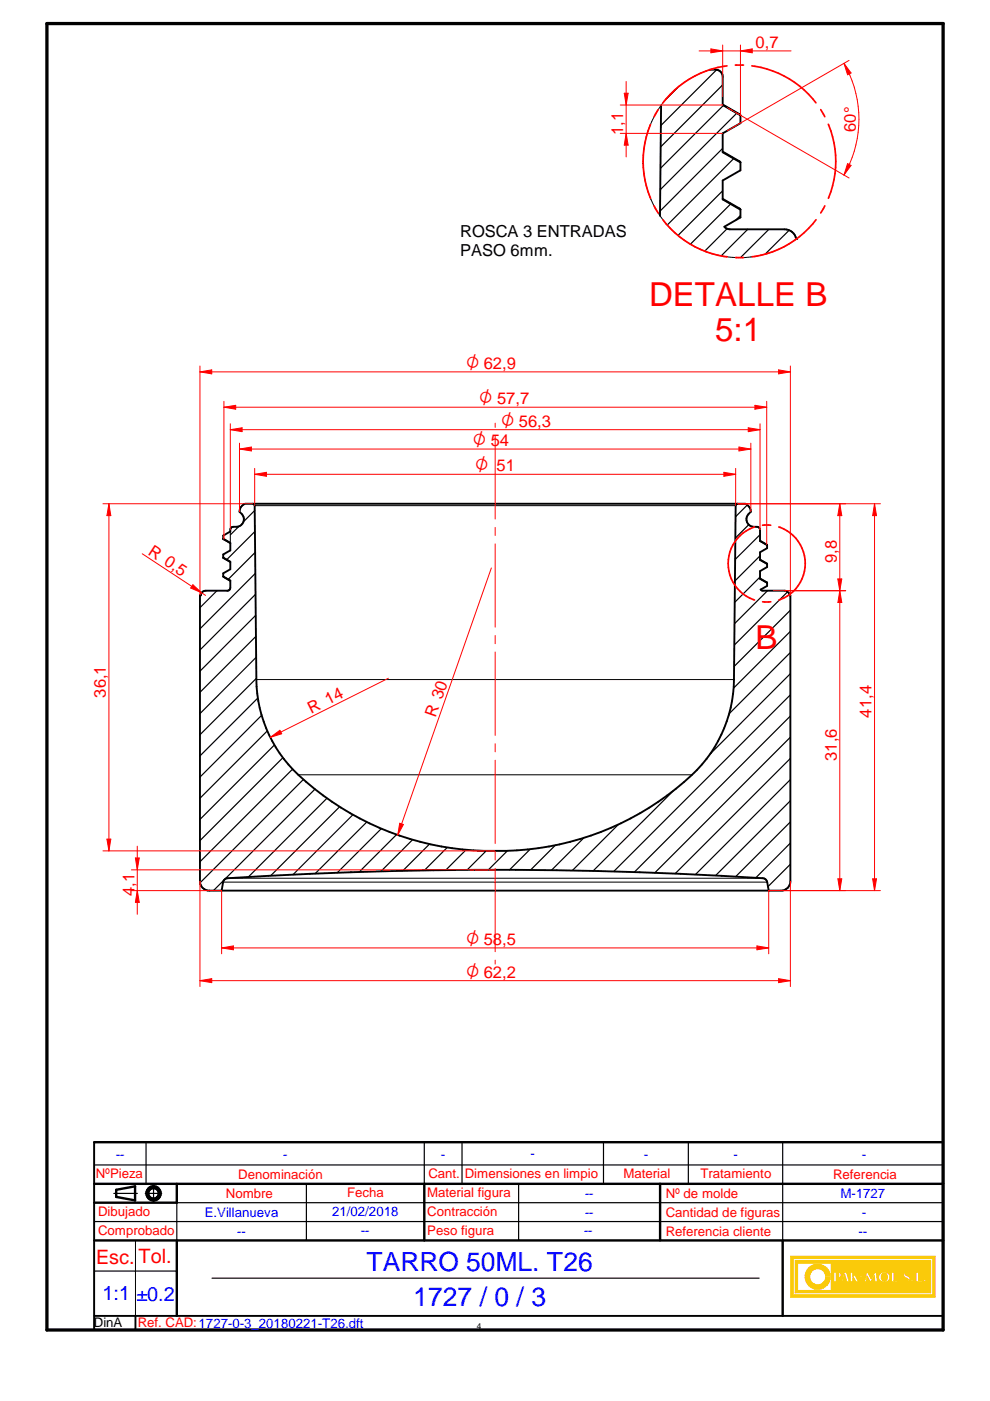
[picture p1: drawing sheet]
<svg xmlns="http://www.w3.org/2000/svg" width="210mm" height="297mm" viewBox="0 0 210 297" stroke-linecap="round" stroke-linejoin="round" font-family="sans-serif">
<path d="M9.9 5h190.1v277h-190.1z" fill="none" stroke="#000" stroke-width=".7"/>
<g fill="none" stroke="#000" stroke-width=".51">
<path d="M20 255h17.5M20 251h180M24.6 252.3v1.5M28.6 251.5v3M140 251v12M20 263h180M165.9 263v16"/>
<circle cx="32.5" cy="253" r="1.13"/>
<circle cx="32.6" cy="253" r="1.5"/>
</g>
<path d="M20 242.2v39.8h180v-39.8M20 279h180M28.7 279v3" fill="none" stroke="#000" stroke-width=".4"/>
<g fill="none" stroke="#000" stroke-width=".25">
<path d="M20 247h180M20 259h180M24.1 253h5M30.8 253h3.5M31 242.2v8.8M32.6 251.3v3.5M37.5 255v8M65 251v12M98 242.2v8.8M110 251v12M128 242.2v8.8M145.9 242.2v8.8"/>
<path d="M165.9 242.2v20.8M20 269.5h17.5M45 271h116"/>
</g>
<g fill="#faca0a">
<path d="M167.7 266.4v8.6h30.5v-8.6zM168.1 266.8h29.7v7.8h-29.7z" fill-rule="evenodd"/>
<path d="M168.6 267.3v6.8h28.7v-6.8zM193.1 271.5a.3 .3 0 0 1 .6 0 .3 .3 0 0 1-.6 0zM194.2 269.7h.6v1.8h.8v.3h-1.4zM195.8 271.5a.3 .3 0 0 1 .6 0 .3 .3 0 0 1-.6 0zM169.1 267.8h7.2v5.8h-7.2zM176.7 269.7h1.1a.61 .61 0 0 1 .6 .8 .61 .61 0 0 1-.8 .4h-.3v.9h-.6zM179 269.7h.5l.6 2.1h-.6l-.1-.5h-.6l-.2 .5h-.2zM180.3 269.7h.5v.9l.7-.9h.3l-.5 .7 .8 1.4h-.7l-.5-.9-.1 .9h-.5zM182.2 270.6h.7v.2h-.7zM183.7 269.7h.3l.7 1.4 .8-1.4h.3l.3 2.1h-.7v-1.3l-.7 1.3h-.2l-.7-1.2-.1 1.2h-.4zM186.6 270a1.17 1.17 0 0 1 1.8 0 1.17 1.17 0 0 1-.3 1.7 1.16 1.16 0 0 1-1.5-.2 1.16 1.16 0 0 1 0-1.5zM189 269.7h.6v1.8h.8v.3h-1.4zM191.6 270a.72 .72 0 0 1 .8-.3 .72 .72 0 0 1 .5 .6l-.2 .1a.36 .36 0 0 0-.3-.5 .36 .36 0 0 0-.4 .3l.3 .2a.73 .73 0 0 1 .7 .9 .73 .73 0 0 1-1.1 .4l-.3-.1-.1-.4 .3-.2a.38 .38 0 0 0 .2 .6 .38 .38 0 0 0 .5-.3l-.1-.2a.84 .84 0 0 1-.8-1.1z" fill-rule="evenodd"/>
</g>
<g fill="none" stroke="#faca0a" stroke-width=".25">
<path d="M176.7 269.7h1.1a.61 .61 0 0 1 .6 .8 .61 .61 0 0 1-.8 .4h-.3v.9h-.6zM179 269.7h.5l.6 2.1h-.6l-.1-.5h-.6l-.2 .5h-.2zM180.3 269.7h.5v.9l.7-.9h.3l-.5 .7 .8 1.4h-.7l-.5-.9-.1 .9h-.5zM183.7 269.7h.3l.7 1.4 .8-1.4h.3l.3 2.1h-.7v-1.3l-.7 1.3h-.2l-.7-1.2-.1 1.2h-.4zM186.6 270a1.17 1.17 0 0 1 1.8 0 1.17 1.17 0 0 1-.3 1.7 1.16 1.16 0 0 1-1.5-.2 1.16 1.16 0 0 1 0-1.5zM191.8 271.2v-.2l-.3 .1a.74 .74 0 0 0 .5 .7 .74 .74 0 0 0 .8-.2M191.8 271.2v.1M191.8 271.3l.1 .2 .3 .1M192.2 271.6h.1M192.3 270.4l-.3-.2a.36 .36 0 0 1 .4-.3 .36 .36 0 0 1 .3 .5l.2-.1a.68 .68 0 0 0-.7-.6 .68 .68 0 0 0-.6 .7 .68 .68 0 0 0 .6 .6l.4 .4M192.3 270.4h.1M192.3 270.4a.7 .7 0 0 1 .6 .4 .7 .7 0 0 1-.1 .8"/>
<path d="M192.6 271.4h.1M192.6 271.4l-.4 .2M192.8 271.6h.1"/>
</g>
<path d="M171.5 268.8a2.66 2.66 0 0 1 2.8-.6 2.66 2.66 0 0 1 1.7 2.4h-.9a1.73 1.73 0 0 0-2.6-1.4 1.73 1.73 0 0 0 0 3 1.73 1.73 0 0 0 2.6-1.4h.9a2.65 2.65 0 0 1-3.7 2.3 2.65 2.65 0 0 1-.8-4.3z" fill-rule="evenodd" fill="#faca0a"/>
<path d="M171.5 268.8a2.66 2.66 0 0 1 2.8-.6 2.66 2.66 0 0 1 1.7 2.4h-.9a1.73 1.73 0 0 0-2.6-1.4 1.73 1.73 0 0 0 0 3 1.73 1.73 0 0 0 2.6-1.4h.9a2.66 2.66 0 0 1-3.7 2.3 2.66 2.66 0 0 1-.8-4.3z" fill="none" stroke="#faca0a" stroke-width=".25"/>
<path d="M177.3 269.9a.41 .41 0 0 1 .5 .4 .41 .41 0 0 1-.5 .4z" fill-rule="evenodd" fill="#faca0a"/>
<path d="M177.3 269.9a.41 .41 0 0 1 .5 .4 .41 .41 0 0 1-.5 .4z" fill="none" stroke="#faca0a" stroke-width=".25"/>
<path d="M179.1 270.2l.2 .9h-.5z" fill="#faca0a"/>
<path d="M179.1 270.2l.2 .9h-.5z" fill="none" stroke="#faca0a" stroke-width=".25"/>
<path d="M187.2 270a.8 .8 0 0 1 .9 .4 .8 .8 0 0 1-.2 1 .73 .73 0 0 1-.9-.1 .73 .73 0 0 1-.1-.9z" fill-rule="evenodd" fill="#faca0a"/>
<g fill="none" stroke="#faca0a" stroke-width=".25">
<path d="M167.7 266.4h30.5v8.6h-30.5zM168.1 266.8h29.7v7.8h-29.7zM168.6 267.3h28.7v6.8h-28.7zM169.1 267.8h7.2v5.8h-7.2zM182.2 270.6h.7v.2h-.7zM187.1 270.1a.81 .81 0 0 1 1.1 .4 .81 .81 0 0 1-.5 1.1 .85 .85 0 0 1-.9-.6 .85 .85 0 0 1 .3-.9zM189 269.7h.6v1.8h.8v.3h-1.4zM194.2 269.7h.6v1.8h.8v.3h-1.4z"/>
<circle cx="193.4" cy="271.5" r=".26"/>
<circle cx="196.1" cy="271.5" r=".26"/>
</g>
<path d="M20 242.2h180M24.6 253.8l4 .7M28.6 251.5l-4 .8M37.5 251v4M90 251v12M37.5 263v16" fill="none" stroke="#000" stroke-width=".51"/>
<g fill="none" stroke="#000" stroke-width=".25">
<path d="M50.7 111.6l-1.9 1.8M54 108.2l-2.4 2.4M54 112.7l-5.9 6M54.1 117.1l-5.7 5.7M158.5 107.1l-2.5 2.5M158.7 111.3l-2.8 2.8M161.1 113.4l-5.2 5.2M161.1 117.9l-5.3 5.3M46 125.2l-3.6 3.6M54.1 121.6l-11.7 11.7M54.2 126l-11.8 11.8M54.2 130.5l-11.8 11.8"/>
<path d="M54.3 134.9l-11.9 11.9M54.3 139.4l-11.9 11.9M161.1 122.3l-5.3 5.4M162.7 125.2l-7 7M167 125.5l-11.3 11.3M167.6 129.4l-11.9 11.9M167.6 133.9l-12.1 12M167.6 138.3l-13 13M54.4 143.8l-12 12M54.7 148l-12.3 12.3M55.5 151.7l-13.1 13.1M56.7 155l-14.3 14.2"/>
<path d="M58.2 157.9l-15.8 15.8M167.6 142.8l-17 17.1M167.6 147.3l-37.5 37.5M167.6 151.8l-33.1 33.1M167.6 156.3l-28.8 28.8M60 160.6l-17.6 17.6M62 163.1l-19.6 19.6M64.3 165.3l-21.9 21.9M66.8 167.3l-19.2 19.2M69.3 169.2l-16.7 16.7M72 171l-14.6 14.7M74.8 172.7l-12.7 12.7"/>
<path d="M77.8 174.3l-11 10.9M80.9 175.7l-9.4 9.3M84.1 177l-8 7.9M87.5 178l-6.7 6.7M91.1 179l-5.7 5.6M94.8 179.7l-4.8 4.9M117.8 179.2l-5.3 5.2M123.8 177.7l-6.9 6.8M131.1 174.8l-9.8 9.8M142.7 167.7l-16.9 17M167.6 160.8l-24.4 24.4M167.6 165.3l-20.2 20.1"/>
<path d="M167.6 169.8l-15.9 15.8M167.6 174.3l-11.6 11.6M167.6 178.8l-7.4 7.3M47.5 186.6l-2.2 2.2M98.8 180.2l-4.3 4.3M103.1 180.4l-4.1 4M107.6 180.4l-4.1 4M112.4 180l-4.4 4.4M167.6 183.2l-4.8 4.8M37.5 255h162.5M90 242.2v8.8"/>
</g>
<path d="M48.8 112.7v2.4M54 107.2h102M54.4 144.1h101.2M63.2 164.3h83.5M47.3 187h115.4M48.2 186.2h113.5M28.7 263v16" fill="none" stroke="#000" stroke-width=".21"/>
<g fill="none" stroke="#000" stroke-width=".4">
<path d="M47.3 118.2l1.5 .9v1.6l-1.5 .9v.6M47.3 118.2v.1M47.3 114.3l1.5 .8M47.3 118.3l1.5 .8M48.8 115.1l-1.5-.9v-.6l1.5-.9a.74 .74 0 0 1 .6-1 1.74 1.74 0 0 0 2.2-1 1.74 1.74 0 0 0-.8-2.2l.3-1 .8-.7h106.1l.9 .7 .3 1a1.74 1.74 0 0 0-.8 2.2 1.74 1.74 0 0 0 2.1 1 .65 .65 0 0 1 .6 .6v2.4l1.5 .9M48.8 115.1v1.6l-1.5 .9v.6M53.6 106.8l.4 .4 .4 36.9a28.1 28.1 0 0 0 10.5 21.7 62.1 62.1 0 0 0 72.8 5.4 46.8 46.8 0 0 0 13-11.5 28.3 28.3 0 0 0 4.9-15.6l.4-36.9 .4-.4M161.1 118.7l1.5 .9M161.1 114.7l1.5 .9M162.6 115.6v.6l-1.5 .9v1.6M162.6 119.6v.6l-1.5 .9v1.6l1.5 .9M47.3 122.2l1.5 .9v1.5a.61 .61 0 0 1-.6 .6h-4.6a.98 .98 0 0 0-1 1h-.2v60.6a1.95 1.95 0 0 0 2 2h121.2a1.95 1.95 0 0 0 2-2v-60.6h-.2a.98 .98 0 0 0-1-1h-4.7l-.4-.2 1.3-.8v-.6"/>
<path d="M47.3 122.2h.1M47.4 122.3l1.4 .8M161.1 122.7l1.5 .9M47 188.8l.4-2 .6-.6a888.8 888.8 0 0 1 114 0l.6 .6 .4 2"/>
</g>
<circle cx="47.3" cy="114.2" r=".2" fill="#000"/>
<g fill="none" stroke="#f00" stroke-width=".21">
<path d="M42.4 77.6v48.6M42.4 78.8l2.5-.4v.9zM167.6 77.6v48.6M105 89.7v.9M105 92.4v17.6M105 111.8v1.7M105 115.3v17.7M105 134.7v1.8M105 138.2v17.7M105 157.7v1.7M105 161.2v17.6M105 180.6v1.8"/>
<path d="M105 184.1v17.7M105 203.6v.8"/>
</g>
<path d="M42.4 78.8l2.5-.4v.9z" fill="#f00"/>
<path d="M165.1 78.4l2.5 .4-2.5 .5z" fill="none" stroke="#f00" stroke-width=".21"/>
<path d="M165.1 78.4l2.5 .4-2.5 .5z" fill="#f00"/>
<path d="M42.4 78.8h125.2M42.4 186.8v22.4M167.6 186.8v22.4M42.4 207.9l2.5-.4v.8z" fill="none" stroke="#f00" stroke-width=".21"/>
<path d="M42.4 207.9l2.5-.4v.8z" fill="#f00"/>
<path d="M165.1 207.5l2.5 .4-2.5 .4z" fill="none" stroke="#f00" stroke-width=".21"/>
<path d="M165.1 207.5l2.5 .4-2.5 .4z" fill="#f00"/>
<path d="M164.1 125.2h15.2M163 188.8h16.3M177.7 186.3h.8l-.4 2.5zM42.4 207.9h125.2" fill="none" stroke="#f00" stroke-width=".21"/>
<path d="M177.7 186.3h.8l-.4 2.5z" fill="#f00"/>
<path d="M178.1 125.2l.4 2.5h-.8z" fill="none" stroke="#f00" stroke-width=".21"/>
<path d="M178.1 125.2l.4 2.5h-.8z" fill="#f00"/>
<path d="M156.4 106.8h30.3M178.1 125.2v63.6M163 188.8h23.7M185 186.3h.8l-.4 2.5z" fill="none" stroke="#f00" stroke-width=".21"/>
<path d="M185 186.3h.8l-.4 2.5z" fill="#f00"/>
<path d="M185.4 106.8l.4 2.5h-.8z" fill="none" stroke="#f00" stroke-width=".21"/>
<path d="M185.4 106.8l.4 2.5h-.8z" fill="#f00"/>
<path d="M156.4 106.8h22.9M178.1 106.8l.4 2.5h-.9zM185.4 106.8v82M166.4 125.2h12.9" fill="none" stroke="#f00" stroke-width=".21"/>
<path d="M178.1 106.8l.4 2.5h-.9z" fill="#f00"/>
<path d="M177.6 122.7h.9l-.4 2.5z" fill="none" stroke="#f00" stroke-width=".21"/>
<path d="M177.6 122.7h.9l-.4 2.5z" fill="#f00"/>
<path d="M54 99.3v7.9M156 99.3v7.9M54 100.6l2.5-.5v.9zM178.1 106.8v18.4" fill="none" stroke="#f00" stroke-width=".21"/>
<path d="M54 100.6l2.5-.5v.9z" fill="#f00"/>
<path d="M153.5 100.1l2.5 .5-2.5 .4z" fill="none" stroke="#f00" stroke-width=".21"/>
<path d="M153.5 100.1l2.5 .5-2.5 .4z" fill="#f00"/>
<path d="M54 100.6h102M47 188.8v13.4M163 188.8v13.4M47 201l2.5-.4v.8z" fill="none" stroke="#f00" stroke-width=".21"/>
<path d="M47 201l2.5-.4v.8z" fill="#f00"/>
<path d="M160.5 200.6l2.5 .4-2.5 .4z" fill="none" stroke="#f00" stroke-width=".21"/>
<path d="M160.5 200.6l2.5 .4-2.5 .4z" fill="#f00"/>
<path d="M50.8 94v14.5M50.8 95.2l2.5-.4v.8zM159.2 94v14.5M47 201h116" fill="none" stroke="#f00" stroke-width=".21"/>
<path d="M50.8 95.2l2.5-.4v.8z" fill="#f00"/>
<path d="M156.7 94.8l2.5 .4-2.5 .4z" fill="none" stroke="#f00" stroke-width=".21"/>
<path d="M156.7 94.8l2.5 .4-2.5 .4z" fill="#f00"/>
<path d="M48.8 89.9v22.4M50.8 95.2h108.4M158.6 90.7l2.5 .4-2.5 .4zM161.1 89.9v22.4" fill="none" stroke="#f00" stroke-width=".21"/>
<path d="M158.6 90.7l2.5 .4-2.5 .4z" fill="#f00"/>
<path d="M48.8 91.1l2.5-.4v.8z" fill="none" stroke="#f00" stroke-width=".21"/>
<path d="M48.8 91.1l2.5-.4v.8z" fill="#f00"/>
<path d="M180 12.8l-25.9 14.9M154.2 22.8l25.8 14.9M179.7 34.7l.7 .4-1.5 2zM48.8 91.1h112.3" fill="none" stroke="#f00" stroke-width=".21"/>
<g fill="none" stroke="#f00" stroke-width=".36">
<path d="M154.1 14a20.4 20.4 0 0 0-13.6 7.8M155.9 13.8h1.7M159.4 14a20.4 20.4 0 0 1 13.6 7.8M137.9 26.4a20.3 20.3 0 0 0 0 15.7M139.5 23.3l-.8 1.5M174 23.2l.9 1.5M175.6 26.4a20.3 20.3 0 0 1 0 15.6M138.7 43.7l.9 1.5M140.6 46.6a20.3 20.3 0 0 0 13.6 7.8M155.9 54.6h1.7M173 46.6a20.3 20.3 0 0 1-13.6 7.8M174.9 43.6l-.9 1.5"/>
<path d="M160 111.7a8.2 8.2 0 0 0-5.6 7.8 8.2 8.2 0 0 0 5.6 7.7M161.7 111.4h1.7M165.1 111.7a8.1 8.1 0 0 1 5.6 7.8 8.1 8.1 0 0 1-5.6 7.7M161.7 127.6h1.7"/>
</g>
<g fill="none" stroke="#000" stroke-width=".25">
<path d="M143.8 18.5l-2.8 2.7M151.9 14.8l-11.8 11.8M153.2 18l-13.1 13.1M153.2 31.5l-13.2 13.2M153.4 22.4l-13.4 13.3M155.6 33.6l-14.1 14.1M156.2 24l-16.2 16.2M153.2 40.4l-9.5 9.5M154.2 48.5l-4.8 4.8M154.9 43.2l-8.5 8.6M157 45.7l-1 1M158.5 48.6l-5.6 5.6"/>
<path d="M163 48.6l-6 6M167.3 48.8l-5.1 5.1"/>
</g>
<path d="M150.5 14.8a2.43 2.43 0 0 1 2.4 .5l.3 1v6l3.8 2.1M140.2 22.3l-.3 23.4M153.2 32.2l3.8 2.2M153.2 22.2l3.8 2.2M157 24.4v1.7l-3.8 2.2v4l3.8 2.1M157 34.4v1.7l-3.8 2.2v4l3.8 2.1M153.2 42.2l3.6 2 .2 .2M157 44.4v1.7l-3.4 2 .2 .2 .9 .3h11.6a2.5 2.5 0 0 1 2.5 2.1" fill="none" stroke="#000" stroke-width=".4"/>
<circle cx="168.8" cy="50.7" r=".2" fill="#000"/>
<path d="M150.5 14.8a20.4 20.4 0 0 0-11.9 28.7 20.4 20.4 0 0 0 30.2 7.2" fill="none" stroke="#000" stroke-width=".21"/>
<path d="M179.7 34.7l.7 .4-1.5 2z" fill="#f00"/>
<path d="M178.9 13.4l1.5 2.1-.7 .4z" fill="none" stroke="#f00" stroke-width=".21"/>
<path d="M178.9 13.4l1.5 2.1-.7 .4z" fill="#f00"/>
<path d="M178.9 13.4a23.6 23.6 0 0 1 0 23.7M131.5 28.3h21.7M131.5 22.3h21.7M132.8 28.3l.4 2.5h-.8z" fill="none" stroke="#f00" stroke-width=".21"/>
<path d="M132.8 28.3l.4 2.5h-.8z" fill="#f00"/>
<path d="M132.4 19.8h.8l-.4 2.5z" fill="none" stroke="#f00" stroke-width=".21"/>
<path d="M132.4 19.8h.8l-.4 2.5z" fill="#f00"/>
<path d="M132.8 17.3v16M47.5 85.1v29.3M47.5 86.3l2.5-.4v.9zM162.6 85.1v30.4" fill="none" stroke="#f00" stroke-width=".21"/>
<path d="M47.5 86.3l2.5-.4v.9z" fill="#f00"/>
<path d="M160.1 85.9l2.5 .4-2.5 .5z" fill="none" stroke="#f00" stroke-width=".21"/>
<path d="M160.1 85.9l2.5 .4-2.5 .5z" fill="#f00"/>
<path d="M153.2 9.5v10.9M157 9.5v14.9M157 10.8l2.5-.4v.8zM47.5 86.3h115.1" fill="none" stroke="#f00" stroke-width=".21"/>
<path d="M157 10.8l2.5-.4v.8z" fill="#f00"/>
<path d="M150.7 10.4l2.5 .4-2.5 .4z" fill="none" stroke="#f00" stroke-width=".21"/>
<path d="M150.7 10.4l2.5 .4-2.5 .4z" fill="#f00"/>
<path d="M148.2 10.8h19.5M21.8 106.8h31.8M23.1 106.8l.4 2.5h-.8zM21.8 180.4h83.2" fill="none" stroke="#f00" stroke-width=".21"/>
<path d="M23.1 106.8l.4 2.5h-.8z" fill="#f00"/>
<path d="M22.7 177.9h.8l-.4 2.5z" fill="none" stroke="#f00" stroke-width=".21"/>
<path d="M22.7 177.9h.8l-.4 2.5z" fill="#f00"/>
<path d="M23.1 106.8v73.6M27.9 188.8h19.1M27.9 184.4h77.1M29.1 188.8l.4 2.5h-.8z" fill="none" stroke="#f00" stroke-width=".21"/>
<path d="M29.1 188.8l.4 2.5h-.8z" fill="#f00"/>
<path d="M28.7 181.9h.8l-.4 2.5z" fill="none" stroke="#f00" stroke-width=".21"/>
<path d="M28.7 181.9h.8l-.4 2.5z" fill="#f00"/>
<path d="M57.3 156.3l2.1-1.5 .3 .8zM82.3 143.8l-25 12.5M29.1 179.4v14.4" fill="none" stroke="#f00" stroke-width=".21"/>
<path d="M57.3 156.3l2.1-1.5 .3 .8z" fill="#f00"/>
<path d="M104.2 120.4l-19.9 56.6M84.8 174.5l.7 .3-1.2 2.2z" fill="none" stroke="#f00" stroke-width=".21"/>
<path d="M84.8 174.5l.7 .3-1.2 2.2z" fill="#f00"/>
<path d="M30.2 117.4l13.4 8.8M40.9 124l1.9 1.7-2.4-1z" fill="none" stroke="#f00" stroke-width=".21"/>
<path d="M40.9 124l1.9 1.7-2.4-1z" fill="#f00"/>
<g font-size="7" fill="#f00">
<text x="137.6" y="64.9">DETALLE B</text>
<text x="151.6" y="72.4">5:1</text>
<text x="160.2" y="137.6">B</text>
</g>
<g font-size="5.6" fill="#00f">
<text x="77.7" y="269.4">TARRO 50ML. T26</text>
<text x="87.6" y="276.9">1727 / 0 / 3</text>
</g>
<g font-size="4.2" fill="#f00">
<text x="20.4" y="267.9">Esc.</text>
<text x="29.4" y="267.9">Tol.</text>
</g>
<g font-size="4.2" fill="#00f">
<text x="21.7" y="275.7">1:1</text>
<text x="28.9" y="275.7">±0.2</text>
</g>
<g font-size="3.9" fill="#f00">
<text x="98.8" y="78.2">O 62,9</text>
<text x="101.6" y="85.7">O 57,7</text>
<text x="100.3" y="94.6">O 54</text>
<text x="106.2" y="90.5">O 56,3</text>
<text x="100.8" y="99.9">O</text>
<text x="98.8" y="200.3">O 58,5</text>
<text x="98.8" y="207.3">O 62,2</text>
</g>
<g font-size="3.5" fill="#f00">
<text x="160.2" y="10.2">0,7</text>
<text x="132.1" y="28.6" transform="rotate(-90 132.1 28.6)">1,1</text>
<text x="181.5" y="27.9" transform="rotate(-90 181.5 27.9)">60°</text>
<text x="105.3" y="99.9">51</text>
<text x="31.2" y="117.4" transform="rotate(33 31.2 117.4)">R 0,5</text>
<text x="177.4" y="119.3" transform="rotate(-90 177.4 119.3)">9,8</text>
<text x="22.5" y="147.9" transform="rotate(-90 22.5 147.9)">36,1</text>
<text x="66" y="151.3" transform="rotate(-26 66 151.3)">R 14</text>
<text x="92.4" y="152.3" transform="rotate(-71 92.4 152.3)">R 30</text>
<text x="184.8" y="152.1" transform="rotate(-90 184.8 152.1)">41,4</text>
<text x="177.4" y="161.3" transform="rotate(-90 177.4 161.3)">31,6</text>
<text x="28.5" y="189.9" transform="rotate(-90 28.5 189.9)">4</text>
<text x="28.5" y="188" transform="rotate(-90 28.5 188)">,1</text>
</g>
<g font-size="3.5">
<text x="97.6" y="50.3">ROSCA 3 ENTRADAS</text>
<text x="97.6" y="54.2">PASO 6mm.</text>
</g>
<g font-size="2.8" fill="#00f">
<text x="24.6" y="245.7">--</text>
<text x="60" y="245.7">-</text>
<text x="93.5" y="245.7">-</text>
<text x="112.5" y="245.6">-</text>
<text x="136.5" y="245.7">-</text>
<text x="155.5" y="245.7">-</text>
<text x="182.7" y="245.7">-</text>
<text x="43.4" y="258">E.Villanueva</text>
<text x="70.4" y="257.9">21/02/2018</text>
<text x="124" y="254">--</text>
<text x="124" y="257.9">--</text>
<text x="178.2" y="254">M-1727</text>
<text x="182.7" y="257.9">-</text>
<text x="50.3" y="262">--</text>
<text x="76.5" y="261.9">--</text>
<text x="123.8" y="261.9">--</text>
<text x="182" y="262.1">--</text>
</g>
<g font-size="2.8" fill="#f00">
<text x="20.3" y="249.7">NºPieza</text>
<text x="50.5" y="250">Denominación</text>
<text x="90.8" y="249.7">Cant.</text>
<text x="98.5" y="249.7">Dimensiones en limpio</text>
<text x="132.2" y="249.7">Material</text>
<text x="148.5" y="249.7">Tratamiento</text>
<text x="176.6" y="250">Referencia</text>
<text x="20.8" y="257.9">Dibujado</text>
<text x="47.9" y="254">Nombre</text>
<text x="73.6" y="253.8">Fecha</text>
<text x="90.6" y="253.9">Material figura</text>
<text x="90.6" y="257.9">Contracción</text>
<text x="141.1" y="254">Nº de molde</text>
<text x="141.1" y="257.9">Cantidad de figuras</text>
<text x="20.8" y="261.9">Comprobado</text>
<text x="90.6" y="261.9">Peso figura</text>
<text x="141.1" y="262">Referencia cliente</text>
<text x="29.2" y="281.4">Ref. CAD:1727-0-3_20180221-T26.dft</text>
</g>
<text font-size="2.8" x="19.9" y="281.4">DinA</text>
<text font-size="1.7" x="101.1" y="281.7">4</text>
</svg>
